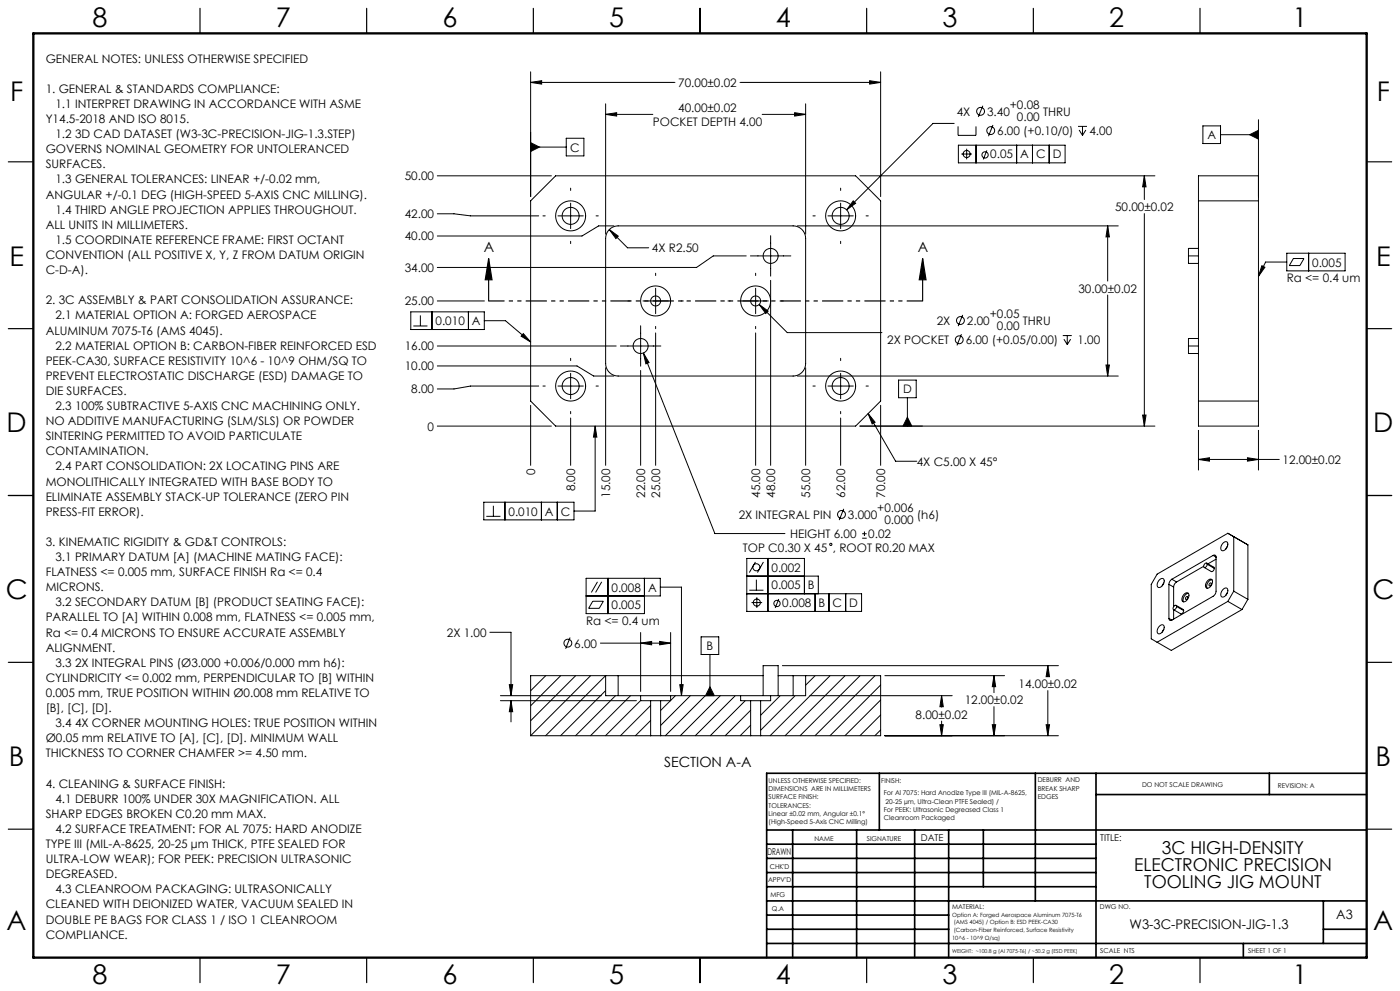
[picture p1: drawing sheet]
<svg xmlns="http://www.w3.org/2000/svg" width="420mm" height="297mm" viewBox="0 0 420 297" stroke-linecap="round" stroke-linejoin="round" font-family="sans-serif">
<g fill="none" stroke="#000" stroke-width=".3">
<path d="M159.2 24.7l3.3-.5v1zM159.2 21.5v37.4M159.2 24.7h43.3M181.7 34.3l3.3-.5v1zM181.7 31.1v39.1M181.7 34.3h14.1M222 24.7h42.2M228.7 34.3h13M238.4 33.8l3.3 .5-3.3 .5zM241.7 31.1v39.1M260.9 24.2l3.3 .5-3.3 .5zM264.2 21.5v37.4"/>
<path d="M286.3 37h-6.4l-25.9 25.9M287.4 37.9v2.7h5.4v-2.7M294.8 31.7l-1.3 3.3M297.9 37.5l-1.4 3.3M323.4 37.9h2.7M323.7 39l1 1.6M324.7 37.9v2.7M325.8 39l-1.1 1.6M360.9 37.7h5.3v5.3h-5.3zM377.5 35.9v91.8h-18v-75h18M131.2 52.7h34.2M159.2 42.8l2.6 1.3-2.6 1.3z"/>
<path d="M159.2 44.1h10.7M169.9 41.4h5.3v5.3h-5.3zM171.2 56.4v.7M252.2 56.4v.7M258 52.7h88.5M287.5 43.5h32v5.3h-32zM288.4 46.2h3.2M290 44.6v3.1M292.8 43.5v5.3M296.1 45.1l-1.1 2.7M305 43.5v5.3M309.7 43.5v5.3"/>
<path d="M314.8 43.5v5.3M343.3 52.7l.5 3.3h-1zM343.3 52.7v7.1M366.2 40.4h11.3M374.9 40.4l2.6-1.3v2.6zM131.2 64.1h5l5 .6h20.4M159.2 60.2l7.5-7.5h90l7.5 7.5v60l-7.5 7.5h-90l-7.5-7.5zM162.9 64.7h.7M167.4 64.7h7.6M171.2 60.9v7.6M171.2 72.3v.7M178.8 64.7h.7"/>
<path d="M182.8 68.8l1.5-.9 1.1-.2h52.5a3.8 3.8 0 0 1 3.8 3.7v37.5a3.8 3.8 0 0 1-3.8 3.8h-52.5a3.7 3.7 0 0 1-3.7-3.8v-37.5l.2-1.1zM182.8 68.8l2.7 2-.7 .7zM182.8 68.8l5.5 5.5h6.3M184.2 67.7h-4.6l-5 3h-43.4M223.9 76.7h-9.9l-5 3.5h-77.8M225.1 76.7h12.2M231.2 70.6v12.2M239.2 67.7h96.3M243.9 64.7h.7M248.4 64.7h7.6M252.2 60.9v7.6M252.2 72.3v.7"/>
<path d="M256 60.2l.7 .7-2.7 2zM259.8 64.7h.7M332.3 67.7l.5 3.3h-1zM332.3 67.7v16.5M343.3 64v63.7M356.5 76.7v2.2h3M356.5 76.7h3M359.5 74.4h-3v2.3M359.5 60.2h18M378.6 79.6l.9 .5-2 2.7zM386 75.9h17.5v5.3h-17.5zM386 78.5h-6.3l-2.2 4.3"/>
<path d="M388 77.5h3.2l-1.2 2.1h-3.2zM392.6 75.9v5.3M123.2 93.5h22.1v5.3h-22.1zM124 97.7h4.2M126.1 94.5v3.2M129.6 93.5v5.3M131.2 90.2h14.1M140.5 93.5v5.3M145.3 96.1h6.3l7.6 6.4M157 100l2.2 2.5-2.9-1.7zM188.4 90.2h.7M192.2 97.6v12.2"/>
<path d="M192.9 90.2h7.6M196.7 99.8v39.7M196.7 81.9v.7M196.7 86.4v7.6M196.7 97.8v.7M204.3 90.2h.7M218.4 90.2h.7M222.9 90.2h7.6M226.7 81.9v.7M226.7 86.4v7.6M226.7 97.8v.7M226.7 99.8v39.7"/>
<path d="M227.8 91.3l2.6 1.9-.7 .8zM227.8 91.3l8.4 8.4h28.4M231.2 84v55.5M234.3 90.2h.7M288.8 94.4l-1.3 3.3M332.3 88.4v24.3M131.2 109.7h41.9l5 3h6.1M131.2 103.7h53.7M161.6 115.7h-20.4l-5 .9h-5M162.9 115.7h.7M167.4 115.7h7.6M171.2 107.4v.7"/>
<path d="M171.2 111.9v7.6M178.8 115.7h.7M181.7 110.2v29.3M186.1 103.7h12.2M192.2 111v28.5M193 105.8l1.7 2.9-.9 .3zM193 105.8l21.5 54.1h21M239.2 112.7h96.3M241.7 110.2v29.3M243.9 115.7h.7M248.4 115.7h7.6M252.2 107.4v.7"/>
<path d="M252.2 111.9v7.6M259.8 115.7h.7M269.6 113.9h5.3v5.3h-5.3zM272.2 119.2v8.5M288.4 100.2l-1.3 3.3M318.8 100.6h2.7M319.2 101.6l1 1.7M320.2 100.6v2.7M321.2 101.6l-1 1.7M331.8 109.4h1l-.5 3.3zM356.5 103.7v2.2h3M356.5 103.7h3"/>
<path d="M359.5 101.4h-3v2.3M131.2 127.7h34.2M159.2 121.5v18M171.2 123.3v.7M171.2 125.3v14.2M178.5 127.7v25.5h-6.3M178.5 127.7l.6 3.3h-1.1zM252.2 125.3v14.2M252.2 123.3v.7M258 127.7h88.5M260.4 123.9l2.1 2.7-.8 .5zM260.4 123.9l8.3 14.3h6.3"/>
<path d="M264.2 121.5v18M272.2 125.1l1.3 2.6h-2.6zM342.8 124.4h1l-.5 3.3zM359.5 137.7l3.3-.5v1zM359.5 129v11.9M359.5 137.7h24.3M359.5 120.2h18M374.2 137.2l3.3 .5-3.3 .5zM377.5 129v11.9M145.1 150.5h27.1v5.3h-27.1zM145.9 154.7h4.2M148 151.6v3.1"/>
<path d="M151.5 150.5v5.3M162.4 150.5v5.3M167.2 150.5v5.3M253.1 152.5l-1.3 3.4M258.7 160h1.3M259.3 159.3v1.3M179.2 174.4l-1.8 3.2M180.5 174.4l-1.8 3.2M182.4 173.3v10.6M193.3 173.3v10.6h-17.5v-10.6h22.3v5.3h-22.3M198.1 176h6.3v32.5M224 177.9h34.5v5.3h-34.5v-15.8h17.3v10.5"/>
<path d="M224 172.7h21.5v5.2M224.8 176.9h4.2M226.6 168.4l-1.8 3.2M226.9 173.7v3.2M227 179v3.2M229 168.4l-1.8 3.2M230.4 167.4v15.8M233.6 179.5l-1 2.7M244.5 177.9v5.3M248.7 177.9v5.3M253.7 177.9v5.3M258.7 161.3h1.3"/>
<path d="M347.9 173.7a.8 .8 0 0 1 1.2-.2 .8 .8 0 0 1 .1 1.2 1.26 1.26 0 0 1-2 1.1v-1zM349.2 174.7l-.5 .9M350.7 175.1v10.2M350.7 175.1l1.4 .8M351.6 173.6l-.7 .7-.2 .8M351.6 173.6l1.4 .8M352.1 175.9v5.9M353 174.4l-.7 .7-.2 .8M355.3 178a.8 .8 0 0 1 1.2-.2 .8 .8 0 0 1 .1 1.2 1.26 1.26 0 0 1-1.9 1.1v-1zM355.8 178.9a.34 .34 0 0 1 .6 0 .34 .34 0 0 1-.2 .5l-.1 .1a.35 .35 0 0 1-.6-.1 .35 .35 0 0 1 .3-.5zM356.5 177.8a1.93 1.93 0 0 0-1.4 2.6M361.1 169.7l-8.1 4.7"/>
<path d="M361.3 170.1l2.2 1.2 .5-.3 .3-.7M361.5 168.9a.46 .46 0 0 1 .7 .1 .46 .46 0 0 1-.2 .6 .51 .51 0 0 1-.8 .4 .51 .51 0 0 1 .1-.9zM362 168.8l2.1 1.2 .2 .3M362.2 169.1l2.1 1.2M362.4 173.9a.8 .8 0 0 1 1.2-.2 .8 .8 0 0 1 .1 1.2 1.26 1.26 0 0 1-2 1.1v-1zM362.9 174.8a.34 .34 0 0 1 .6 .1 .34 .34 0 0 1-.3 .5v.1a.35 .35 0 0 1-.6-.2 .35 .35 0 0 1 .3-.5zM363.6 173.8a1.93 1.93 0 0 0-1.5 2.5M363.9 166.5a.54 .54 0 0 1 .7-.1 .54 .54 0 0 1 .2 .6M363.9 166.5l-12.3 7.1M363.9 166.5l.9 .5M364.8 167v10.2l-.3 1-.6 .5-12.3 7.1M364.8 167.6l-2.4 1.4"/>
<path d="M367 176.6a.8 .8 0 0 1 1.2-.2 .8 .8 0 0 1 .1 1.1 1.26 1.26 0 0 1-2 1.1v-1zM367 162.7a.8 .8 0 0 1 1.2-.2 .8 .8 0 0 1 .1 1.2 1.26 1.26 0 0 1-2 1.1v-1.1zM368.2 177.6l-.5 .8M368.2 163.7l-.5 .8M370.1 160.8v16.4M370.1 177.2l-1.7 3M370.1 177.2l4.3 2.4M374.4 179.6v-16.3l-6-3.5-21.3 12.3-1.7 3v16.4l6 3.4 21.2-12.2M374.4 179.6l-1.8 3.1M147 189.5h6.3v19M171 191.1l-1.3 3.3M177.8 180.2h3.2l-1.2 2.1h-3.2z"/>
<path d="M180.1 192.7h21.1M192.2 192.7l3.3-.5v1.1zM192.2 189.6v17.6M197.9 192.2l3.3 .5-3.3 .6zM201.2 189.6v17.6M210.3 190.9h5.3v5.3h-5.3zM213 196.2v12.3M225.5 180.6h3.1M234.7 199.5h82.8M314.3 199.5l.6 3.3h-1.1zM314.3 199.5v3.3M347.9 187.6a.8 .8 0 0 1 1.2-.2 .8 .8 0 0 1 .1 1.2 1.26 1.26 0 0 1-2 1.1v-1z"/>
<path d="M349.2 188.6l-.5 .8M350.7 185.3a.54 .54 0 0 0 .2 .6 .54 .54 0 0 0 .7-.1M350.7 185.3l.9 .5M352.1 182.7l2.2 1.3 .5-.3 .3-.7M352.1 182.7v2.8M352.3 181.6a.46 .46 0 0 1 .7 0 .46 .46 0 0 1-.2 .7 .51 .51 0 0 1-.8 .4 .51 .51 0 0 1 .1-.9zM352.8 181.4l2.1 1.2 .2 .4M353 181.8l2.1 1.2M368.4 180.2l-21.3 12.3M368.4 180.2l4.2 2.5M150.1 210h40.8M150.1 208.5h30.3"/>
<path d="M152.8 205.2h1l-.5 3.3zM153.3 210l.5 3.3h-1zM153.3 210v6.3M159.2 202.5v18M159.2 202.5h22.5M159.2 202.5h.1M163.7 202.5l-4.5 4.5M168.2 202.5l-9 9M172.7 202.5l-13.5 13.5M177.2 202.5l-18 18M181.7 202.5l-18 18M181.7 207l-13.5 13.5"/>
<path d="M181.7 202.5h3.7M181.7 202.5v6h10.5M184.7 208.5l-12 12M185.4 202.5h43.5M185.4 202.5v6M189.2 208.5l-12 12M192.2 209.9l-10.6 10.6M192.2 208.5h9M192.2 208.5v1.5h3M195.2 215.9l-4.6 4.6M195.2 211.4l-9.1 9.1M195.2 210h3"/>
<path d="M195.2 210v10.5M198.2 210v10.5M201.1 210l-2.9 2.9M201.2 208.5v1.5h-3M201.2 208.5h21M202.6 208.5l-1.4 1.4M203.9 205.2h1l-.5 3.3zM207.1 208.5l-8.9 8.9M211.6 208.5l-12 12M213 205.8l1.3 2.7h-2.6zM216.1 208.5l-12 12M220.6 208.5l-12 12"/>
<path d="M222.2 208.5h9M222.2 208.5v1.5h3M223.6 210l-10.5 10.5M225.2 212.9l-7.6 7.6M225.2 217.4l-3.1 3.1M225.2 210h3M225.2 210v10.5M228.2 210v10.5M228.9 208.5v-9h4.5v9M231.2 208.5v1.5h-3M233.4 202.5h4.5M234.1 208.5l-5.9 5.9"/>
<path d="M237.9 202.5h3.8M237.9 202.5v6M238.5 208.5l-10.3 10.3M241.7 202.5h22.5v18h-36M241.7 202.5v6h-10.5M243 208.5h42.7M244.5 202.5l-2.8 2.8M249 202.5l-18 18M253.5 202.5l-18 18M258 202.5l-18 18M262.5 202.5l-18 18M264.2 205.3l-15.2 15.2"/>
<path d="M264.2 209.8l-10.7 10.7M264.2 214.3l-6.2 6.2M264.2 218.8l-1.7 1.7M265.5 202.5h35.9M282 217.2h1l-.5 3.3zM282.5 208.5l.5 3.3h-1zM282.5 208.5v3.4M282.5 216.1v4.4M297.7 217.2h1l-.5 3.3zM298.2 202.5l.5 3.3h-1zM298.2 202.5v5.1M298.2 211.8v8.7"/>
<path d="M313.8 217.2h1.1l-.6 3.3zM314.3 207v13.5M159.2 220.5h36M195.2 220.4l-.1 .1M195.2 220.5h3M198.2 220.5h27M225.2 220.5h3M265.5 220.5h52"/>
<circle cx="294.2" cy="33.4" r="1.18"/>
<circle cx="297.2" cy="39.1" r="1.18"/>
<circle cx="290" cy="46.2" r="1.06"/>
<circle cx="295.5" cy="46.4" r=".94"/>
<circle cx="171.2" cy="64.7" r="4.5"/>
<circle cx="171.2" cy="64.7" r="2.55"/>
<circle cx="231.2" cy="76.7" r="2.25"/>
<circle cx="252.2" cy="64.7" r="2.55"/>
<circle cx="252.2" cy="64.7" r="4.5"/>
<circle cx="196.7" cy="90.2" r="1.5"/>
<circle cx="196.7" cy="90.2" r="4.5"/>
<circle cx="226.7" cy="90.2" r="1.5"/>
<circle cx="226.7" cy="90.2" r="4.5"/>
<circle cx="288.1" cy="96.1" r="1.18"/>
<circle cx="171.2" cy="115.7" r="4.5"/>
<circle cx="171.2" cy="115.7" r="2.55"/>
<circle cx="192.2" cy="103.7" r="2.25"/>
<circle cx="252.2" cy="115.7" r="2.55"/>
<circle cx="252.2" cy="115.7" r="4.5"/>
<circle cx="287.8" cy="101.8" r="1.18"/>
<circle cx="252.4" cy="154.2" r="1.18"/>
<circle cx="226.9" cy="170" r="1.06"/>
<circle cx="249.2" cy="163.2" r=".34"/>
<circle cx="170.4" cy="192.7" r="1.18"/>
<circle cx="227" cy="180.6" r="1.06"/>
<circle cx="233.1" cy="180.9" r=".94"/>
</g>
<g fill="none" stroke="#000" stroke-width=".35">
<path d="M60 2.5v7.5M110 2.5v7.5M160 2.5v7.5M210 2.5v7.5M260 2.5v7.5M310 2.5v7.5M360 2.5v7.5M2.5 48.5h7.5M410 48.5h7.5M146.6 77.5l1 6.3h-2zM146.6 77.5v12.7M276.8 77.5l1 6.3h-2z"/>
<path d="M276.8 77.5v12.7M2.5 98.5h7.5M410 98.5h7.5M2.5 148.5h7.5M410 148.5h7.5M2.5 198.5h7.5M410 198.5h7.5M2.5 248.5h7.5M410 248.5h7.5M60 287v7.5M110 287v7.5M160 287v7.5"/>
<path d="M210 287v7.5M260 287v7.5M310 287v7.5M360 287v7.5"/>
</g>
<path d="M276.8 90.2h-130.2" fill="none" stroke="#000" stroke-width=".35" stroke-dasharray="6.3 1.3 1.3 1.3 1.3 1.3" stroke-dashoffset="1.6" stroke-linecap="butt"/>
<g fill="none" stroke="#000" stroke-width=".5">
<path d="M263.8 231.8v17M310.6 231.8v38.2M328.8 231.8v55.2M328.8 238.1h81.2M380.8 231.8v6.3M410 231.8h-180v55.2M230 248.8h180M230 257.3h98.8M230 253h98.8M237.8 248.8v38.2M257 248.8v38.2M274.4 248.8v38.2"/>
<path d="M284.6 248.8v38.2M295 248.8v17M230 265.8h98.8M230 261.5h98.8M230 278.5h54.6M230 274.3h54.6M230 270h180M397 278.5h13M397 270v12.8M230 282.8h180M373 282.8v4.2"/>
</g>
<path d="M10 10h400v277h-400z" fill="none" stroke="#000" stroke-width=".7"/>
<g fill="#000">
<path d="M159.2 24.7l3.3-.5v1zM260.9 24.2l3.3 .5-3.3 .5zM343.3 52.7l.5 3.3h-1zM342.8 124.4h1l-.5 3.3zM260.4 123.9l2.1 2.7-.8 .5zM181.7 34.3l3.3-.5v1zM238.4 33.8l3.3 .5-3.3 .5zM332.3 67.7l.5 3.3h-1zM331.8 109.4h1l-.5 3.3zM182.8 68.8l2 2.7 .7-.7zM193 105.8l.8 3.2 .9-.3zM227.8 91.3l1.9 2.7 .7-.8zM256 60.2l-2 2.7 2.7-2zM374.2 137.2l3.3 .5-3.3 .5zM359.5 137.7l3.3-.5v1zM282.5 208.5l.5 3.3h-1zM282 217.2h1l-.5 3.3zM314.3 199.5l.6 3.3h-1.1zM313.8 217.2h1.1l-.6 3.3zM197.9 192.2l3.3 .5-3.3 .6zM192.2 192.7l3.3-.5v1.1zM298.2 202.5l.5 3.3h-1zM297.7 217.2h1l-.5 3.3zM153.3 210l.5 3.3h-1zM152.8 205.2h1l-.5 3.3z"/>
<path d="M276.8 77.5l1 6.3h-2zM146.6 77.5l1 6.3h-2z"/>
<path d="M157 100l2.2 2.5-2.9-1.7zM178.5 127.7l.6 3.3h-1.1zM159.2 42.8l2.6 1.3-2.6 1.3zM272.2 125.1l1.3 2.6h-2.6zM378.6 79.6l.9 .5-2 2.7zM374.9 40.4l2.6 1.3v-2.6zM203.9 205.2h1l-.5 3.3zM213 205.8l1.3 2.7h-2.6z"/>
</g>
<g font-size="8.1">
<text x="27.8" y="8">8</text>
<text x="82.8" y="8">7</text>
<text x="132.8" y="8">6</text>
<text x="182.8" y="8">5</text>
<text x="232.8" y="8">4</text>
<text x="282.8" y="8">3</text>
<text x="332.8" y="8">2</text>
<text x="387.8" y="8">1</text>
<text x="3" y="30.4">F</text>
<text x="413" y="30.4">F</text>
<text x="2.8" y="79.6">E</text>
<text x="412.8" y="79.6">E</text>
<text x="2" y="129.6">D</text>
<text x="412" y="129.6">D</text>
<text x="1.7" y="179.6">C</text>
<text x="411.7" y="179.6">C</text>
<text x="2.7" y="229.6">B</text>
<text x="412.7" y="229.6">B</text>
<text x="2" y="278.9">A</text>
<text x="412" y="278.9">A</text>
<text x="27.8" y="295">8</text>
<text x="82.8" y="295">7</text>
<text x="132.8" y="295">6</text>
<text x="182.8" y="295">5</text>
<text x="232.8" y="295">4</text>
<text x="282.8" y="295">3</text>
<text x="332.8" y="295">2</text>
<text x="387.8" y="295">1</text>
</g>
<g font-size="5.3">
<text x="348.6" y="256">3C HIGH-DENSITY</text>
<text x="340.3" y="261.1">ELECTRONIC PRECISION</text>
<text x="343.3" y="266.2">TOOLING JIG MOUNT</text>
</g>
<g font-size="4.2">
<text x="145.1" y="75.6">A</text>
<text x="275.3" y="75.6">A</text>
<text x="199.2" y="229.9">SECTION A-A</text>
</g>
<text font-size="4" x="338.9" y="278.4">W3-3C-PRECISION-JIG-1.3</text>
<text font-size="3.9" x="400.9" y="275.5">A3</text>
<g font-size="3.5">
<text x="13.7" y="18.8">GENERAL NOTES: UNLESS OTHERWISE SPECIFIED</text>
<text x="13.7" y="27.8">1. GENERAL &amp; STANDARDS COMPLIANCE:</text>
<text x="203.5" y="26">70.00±0.02</text>
<text x="16.6" y="32.4">1.1 INTERPRET DRAWING IN ACCORDANCE WITH ASME</text>
<text x="203.5" y="33.5">40.00±0.02</text>
<text x="287" y="34.7">4X</text>
<text x="296.1" y="34.7">3.40</text>
<text x="303" y="32.7">+0.08</text>
<text x="312.9" y="34.7">THRU</text>
<text x="13.7" y="36.9">Y14.5-2018 AND ISO 8015.</text>
<text x="16.6" y="41.4">1.2 3D CAD DATASET (W3-3C-PRECISION-JIG-1.3.STEP)</text>
<text x="195.8" y="37.7">POCKET DEPTH 4.00</text>
<text x="299.2" y="40.5">6.00 (+0.10/0)</text>
<text x="305.1" y="36.3">0.00</text>
<text x="326.8" y="40.5">4.00</text>
<text x="362.2" y="41.7">A</text>
<text x="13.7" y="45.9">GOVERNS NOMINAL GEOMETRY FOR UNTOLERANCED</text>
<text x="171.1" y="45.4">C</text>
<text x="297.1" y="47.5">0.05</text>
<text x="306.1" y="47.5">A</text>
<text x="310.8" y="47.5">C</text>
<text x="315.8" y="47.5">D</text>
<text x="13.7" y="50.5">SURFACES.</text>
<text x="13.7" y="59.5">ANGULAR +/-0.1 DEG (HIGH-SPEED 5-AXIS CNC MILLING).</text>
<text x="16.6" y="55">1.3 GENERAL TOLERANCES: LINEAR +/-0.02 mm,</text>
<text x="121.4" y="54">50.00</text>
<text x="16.6" y="64">1.4 THIRD ANGLE PROJECTION APPLIES THROUGHOUT.</text>
<text x="121.4" y="65.4">42.00</text>
<text x="334.5" y="63.2">50.00±0.02</text>
<text x="13.7" y="68.6">ALL UNITS IN MILLIMETERS.</text>
<text x="13.7" y="77.6">CONVENTION (ALL POSITIVE X, Y, Z FROM DATUM ORIGIN</text>
<text x="16.6" y="73.1">1.5 COORDINATE REFERENCE FRAME: FIRST OCTANT</text>
<text x="121.4" y="72.1">40.00</text>
<text x="195.6" y="75.6">4X R2.50</text>
<text x="13.7" y="82.1">C-D-A).</text>
<text x="121.4" y="81.5">34.00</text>
<text x="393.7" y="79.9">0.005</text>
<text x="323.5" y="87.7">30.00±0.02</text>
<text x="386" y="84.6">Ra &lt;= 0.4 um</text>
<text x="13.7" y="91.2">2. 3C ASSEMBLY &amp; PART CONSOLIDATION ASSURANCE:</text>
<text x="16.6" y="95.7">2.1 MATERIAL OPTION A: FORGED AEROSPACE</text>
<text x="121.4" y="91.5">25.00</text>
<text x="296.9" y="95.4">+0.05</text>
<text x="13.7" y="100.3">ALUMINUM 7075-T6 (AMS 4045).</text>
<text x="130.7" y="97.4">0.010</text>
<text x="141.6" y="97.4">A</text>
<text x="281" y="97.4">2X</text>
<text x="290.1" y="97.4">2.00</text>
<text x="299" y="99">0.00</text>
<text x="306.9" y="97.4">THRU</text>
<text x="16.6" y="104.8">2.2 MATERIAL OPTION B: CARBON-FIBER REINFORCED ESD</text>
<text x="121.4" y="105">16.00</text>
<text x="266.2" y="103.2">2X POCKET</text>
<text x="289.7" y="103.2">6.00 (+0.05/0.00)</text>
<text x="323.2" y="103.2">1.00</text>
<text x="13.7" y="109.3">PEEK-CA30, SURFACE RESISTIVITY 10^6 - 10^9 OHM/SQ TO</text>
<text x="13.7" y="113.8">PREVENT ELECTROSTATIC DISCHARGE (ESD) DAMAGE TO</text>
<text x="121.4" y="111">10.00</text>
<text x="13.7" y="118.4">DIE SURFACES.</text>
<text x="123.4" y="117.9">8.00</text>
<text x="270.9" y="117.9">D</text>
<text x="16.6" y="122.9">2.3 100% SUBTRACTIVE 5-AXIS CNC MACHINING ONLY.</text>
<text x="13.7" y="127.4">NO ADDITIVE MANUFACTURING (SLM/SLS) OR POWDER</text>
<text x="13.7" y="131.9">SINTERING PERMITTED TO AVOID PARTICULATE</text>
<text x="128.3" y="129">0</text>
<text x="13.7" y="136.5">CONTAMINATION.</text>
<text x="16.6" y="141">2.4 PART CONSOLIDATION: 2X LOCATING PINS ARE</text>
<text x="160.5" y="142.4" transform="rotate(-90 160.5 142.4)">0</text>
<text x="275" y="139.6">4X C5.00 X 45°</text>
<text x="384.8" y="139">12.00±0.02</text>
<text x="13.7" y="145.5">MONOLITHICALLY INTEGRATED WITH BASE BODY TO</text>
<text x="172.5" y="147.3" transform="rotate(-90 172.5 147.3)">8.00</text>
<text x="183" y="149.2" transform="rotate(-90 183 149.2)">15.00</text>
<text x="193.5" y="149.2" transform="rotate(-90 193.5 149.2)">22.00</text>
<text x="198" y="149.2" transform="rotate(-90 198 149.2)">25.00</text>
<text x="228" y="149.2" transform="rotate(-90 228 149.2)">45.00</text>
<text x="232.5" y="149.2" transform="rotate(-90 232.5 149.2)">48.00</text>
<text x="243" y="149.2" transform="rotate(-90 243 149.2)">55.00</text>
<text x="253.5" y="149.2" transform="rotate(-90 253.5 149.2)">62.00</text>
<text x="265.5" y="149.2" transform="rotate(-90 265.5 149.2)">70.00</text>
<text x="13.7" y="150">ELIMINATE ASSEMBLY STACK-UP TOLERANCE (ZERO PIN</text>
<text x="13.7" y="154.6">PRESS-FIT ERROR).</text>
<text x="152.6" y="154.5">0.010</text>
<text x="163.5" y="154.5">A</text>
<text x="168.3" y="154.5">C</text>
<text x="221.6" y="155.5">2X INTEGRAL PIN</text>
<text x="254.4" y="155.5">3.000</text>
<text x="263.2" y="153.6">+0.006</text>
<text x="275.1" y="155.5">(h6)</text>
<text x="237.1" y="161.3">HEIGHT 6.00</text>
<text x="260.5" y="161.3">0.02</text>
<text x="265.3" y="157.1">0.000</text>
<text x="13.7" y="163.6">3. KINEMATIC RIGIDITY &amp; GD&amp;T CONTROLS:</text>
<text x="222.9" y="165.5">TOP C0.30 X 45 , ROOT R0.20 MAX</text>
<text x="13.7" y="172.7">FLATNESS &lt;= 0.005 mm, SURFACE FINISH Ra &lt;= 0.4</text>
<text x="16.6" y="168.2">3.1 PRIMARY DATUM [A] (MACHINE MATING FACE):</text>
<text x="231.5" y="171.3">0.002</text>
<text x="13.7" y="177.2">MICRONS.</text>
<text x="183.5" y="177.3">0.008</text>
<text x="194.4" y="177.3">A</text>
<text x="231.5" y="176.6">0.005</text>
<text x="242.4" y="176.6">B</text>
<text x="16.6" y="181.7">3.2 SECONDARY DATUM [B] (PRODUCT SEATING FACE):</text>
<text x="183.5" y="182.6">0.005</text>
<text x="234.7" y="181.9">0.008</text>
<text x="245.6" y="181.9">B</text>
<text x="249.8" y="181.9">C</text>
<text x="254.8" y="181.9">D</text>
<text x="13.7" y="186.3">PARALLEL TO [A] WITHIN 0.008 mm, FLATNESS &lt;= 0.005 mm,</text>
<text x="13.7" y="190.8">Ra &lt;= 0.4 MICRONS TO ENSURE ACCURATE ASSEMBLY</text>
<text x="134.1" y="190.8">2X 1.00</text>
<text x="175.8" y="187.3">Ra &lt;= 0.4 um</text>
<text x="13.7" y="195.3">ALIGNMENT.</text>
<text x="172.3" y="194.1">6.00</text>
<text x="212" y="194.8">B</text>
<text x="16.6" y="199.8">3.3 2X INTEGRAL PINS (Ø3.000 +0.006/0.000 mm h6):</text>
<text x="13.7" y="204.4">CYLINDRICITY &lt;= 0.002 mm, PERPENDICULAR TO [B] WITHIN</text>
<text x="13.7" y="208.9">0.005 mm, TRUE POSITION WITHIN Ø0.008 mm RELATIVE TO</text>
<text x="305.6" y="206.2">14.00±0.02</text>
<text x="13.7" y="213.4">[B], [C], [D].</text>
<text x="274.7" y="215.4">8.00±0.02</text>
<text x="289.4" y="211">12.00±0.02</text>
<text x="16.6" y="217.9">3.4 4X CORNER MOUNTING HOLES: TRUE POSITION WITHIN</text>
<text x="13.7" y="222.5">Ø0.05 mm RELATIVE TO [A], [C], [D]. MINIMUM WALL</text>
<text x="13.7" y="227">THICKNESS TO CORNER CHAMFER &gt;= 4.50 mm.</text>
<text x="13.7" y="236">4. CLEANING &amp; SURFACE FINISH:</text>
<text x="13.7" y="245.1">SHARP EDGES BROKEN C0.20 mm MAX.</text>
<text x="16.6" y="240.6">4.1 DEBURR 100% UNDER 30X MAGNIFICATION. ALL</text>
<text x="16.6" y="249.6">4.2 SURFACE TREATMENT: FOR AL 7075: HARD ANODIZE</text>
<text x="13.7" y="254.2">TYPE III (MIL-A-8625, 20-25 µm THICK, PTFE SEALED FOR</text>
<text x="13.7" y="258.7">ULTRA-LOW WEAR); FOR PEEK: PRECISION ULTRASONIC</text>
<text x="13.7" y="263.2">DEGREASED.</text>
<text x="16.6" y="267.7">4.3 CLEANROOM PACKAGING: ULTRASONICALLY</text>
<text x="13.7" y="272.3">CLEANED WITH DEIONIZED WATER, VACUUM SEALED IN</text>
<text x="13.7" y="276.8">DOUBLE PE BAGS FOR CLASS 1 / ISO 1 CLEANROOM</text>
<text x="13.7" y="281.3">COMPLIANCE.</text>
</g>
<g font-size="2.8">
<text x="276.2" y="252">DATE</text>
<text x="230.2" y="256.3">DRAWN</text>
<text x="330.1" y="252.1">TITLE:</text>
</g>
<g font-size="2">
<text x="230.6" y="234.6">UNLESS OTHERWISE SPECIFIED:</text>
<text x="230.6" y="237.1">DIMENSIONS ARE IN MILLIMETERS</text>
<text x="230.6" y="239.6">SURFACE FINISH:</text>
<text x="264.4" y="234.6">FINISH:</text>
<text x="265.2" y="238.4">For Al 7075: Hard Anodize Type III (MIL-A-8625,</text>
<text x="311.3" y="234.5">DEBURR AND</text>
<text x="311.3" y="237">BREAK SHARP</text>
<text x="311.3" y="239.5">EDGES</text>
<text x="342.6" y="236">DO NOT SCALE DRAWING</text>
<text x="383.3" y="236.2">REVISION: A</text>
<text x="230.6" y="242.1">TOLERANCES:</text>
<text x="230.6" y="244.6">Linear ±0.02 mm, Angular ±0.1°</text>
<text x="265.2" y="243.4">For PEEK: Ultrasonic Degreased Class 1</text>
<text x="265.2" y="245.9">Cleanroom Packaged</text>
<text x="265.7" y="240.9">20-25 µm, Ultra-Clean PTFE Sealed) /</text>
<text x="230.6" y="247.1">(High-Speed 5-Axis CNC Milling)</text>
<text x="244.3" y="252">NAME</text>
<text x="260" y="251.9">SIGNATURE</text>
<text x="230.9" y="260.3">CHK'D</text>
<text x="230.4" y="264.4">APPV'D</text>
<text x="231.1" y="268.8">MFG</text>
<text x="231.5" y="273">Q.A</text>
<text x="285.6" y="272.5">MATERIAL:</text>
<text x="330" y="272.5">DWG NO.</text>
<text x="330.1" y="285.6">SCALE NTS</text>
<text x="374.5" y="285.6">SHEET 1 OF 1</text>
</g>
<g font-size="1.7">
<text x="285.6" y="274.8">Option A: Forged Aerospace Aluminum 7075-T6</text>
<text x="285.6" y="281.7">10^6 - 10^9 Ω/sq)</text>
<text x="286.1" y="279.4">(Carbon-Fiber Reinforced, Surface Resistivity</text>
<text x="286.1" y="277.1">(AMS 4045) / Option B: ESD PEEK-CA30</text>
</g>
<text font-size="1.6" x="285.6" y="285.5">WEIGHT: ~100.8 g (Al 7075-T6) / ~50.2 g (ESD PEEK)</text>
</svg>
